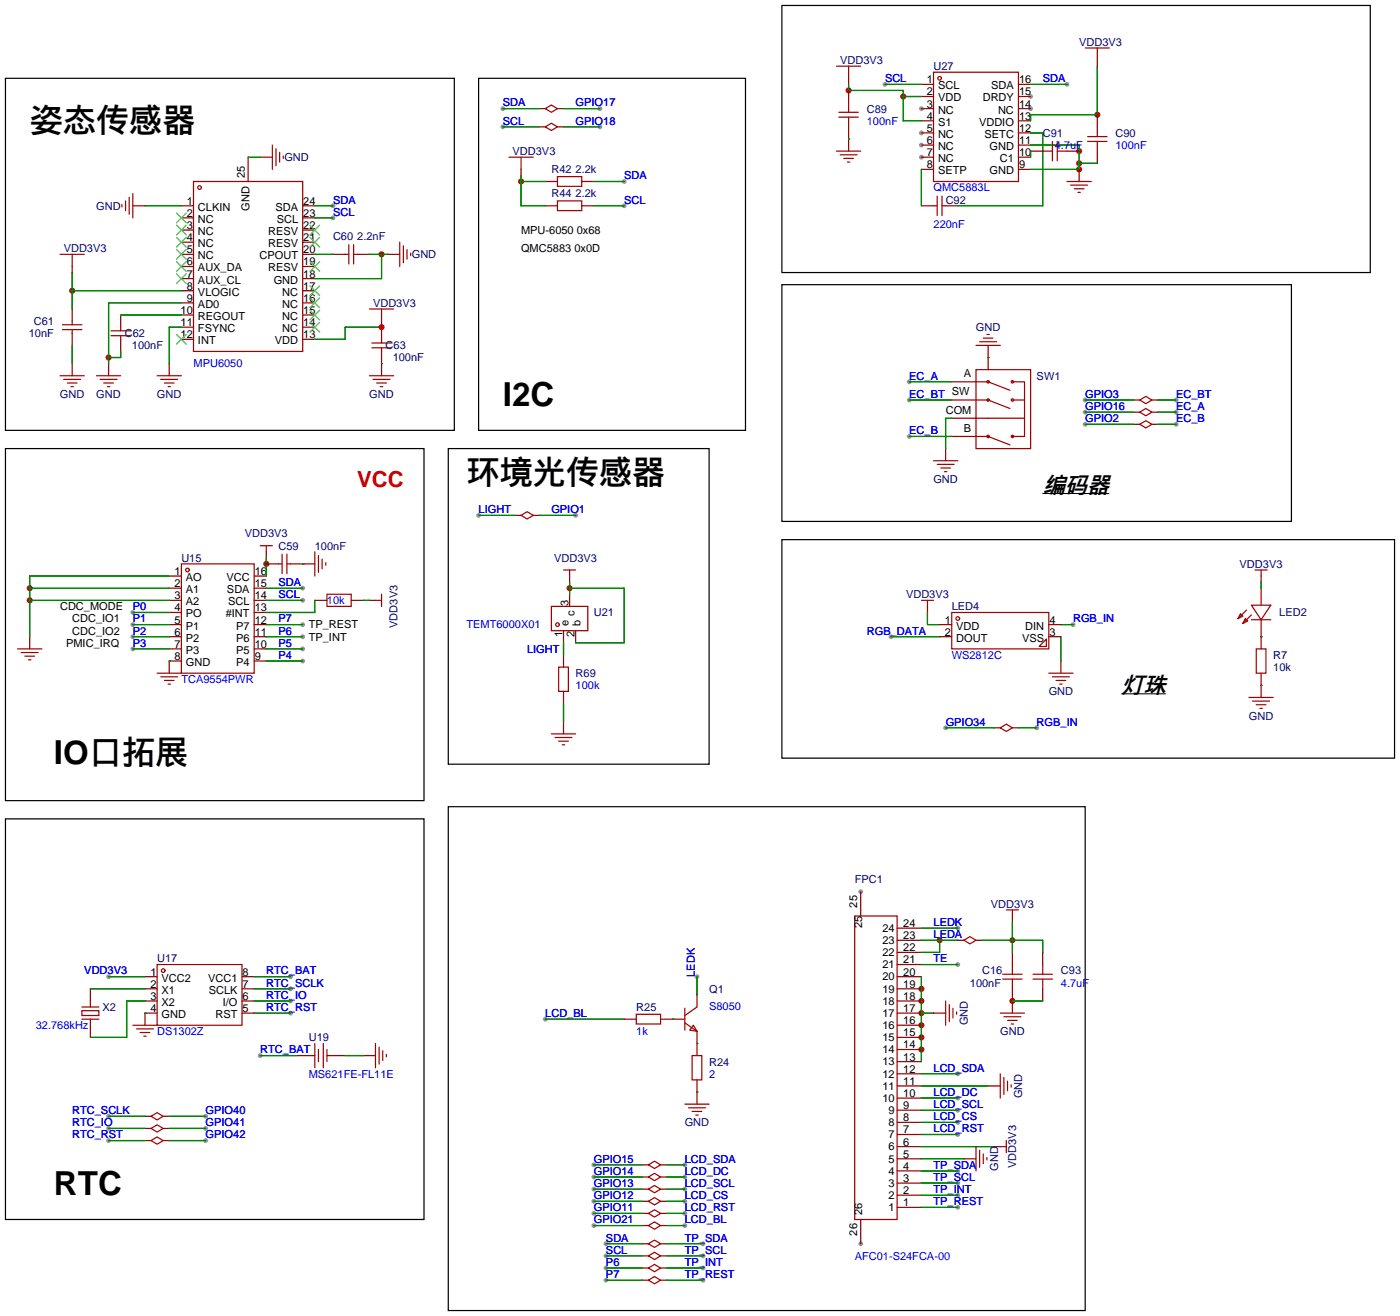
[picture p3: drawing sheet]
<svg xmlns="http://www.w3.org/2000/svg" width="293mm" height="275mm" viewBox="0 0 293 275" stroke-linecap="round" stroke-linejoin="round" font-family="sans-serif">
<g fill="#999">
<circle cx="180.2" cy="186.6" r=".51"/>
<circle cx="180.2" cy="260.2" r=".51"/>
<circle cx="192.9" cy="22.7" r=".51"/>
<circle cx="192.9" cy="27.8" r=".51"/>
<circle cx="192.9" cy="30.4" r=".51"/>
<circle cx="192.9" cy="32.9" r=".51"/>
<circle cx="215.8" cy="22.7" r=".51"/>
<circle cx="215.8" cy="20.2" r=".51"/>
<circle cx="69.7" cy="43.1" r=".51"/>
<circle cx="69.7" cy="45.6" r=".51"/>
<circle cx="130.7" cy="38" r=".51"/>
<circle cx="130.7" cy="43.1" r=".51"/>
<circle cx="125.6" cy="22.7" r=".51"/>
<circle cx="125.6" cy="26.5" r=".51"/>
<circle cx="105.3" cy="22.7" r=".51"/>
<circle cx="105.3" cy="26.5" r=".51"/>
<circle cx="27.8" cy="128.1" r=".51"/>
<circle cx="63.4" cy="125.6" r=".51"/>
<circle cx="63.4" cy="123.1" r=".51"/>
<circle cx="27.8" cy="130.7" r=".51"/>
<circle cx="27.8" cy="133.2" r=".51"/>
<circle cx="27.8" cy="135.8" r=".51"/>
<circle cx="63.4" cy="138.3" r=".51"/>
<circle cx="63.4" cy="135.8" r=".51"/>
<circle cx="63.4" cy="133.2" r=".51"/>
<circle cx="63.4" cy="130.7" r=".51"/>
<circle cx="60.8" cy="206.9" r=".51"/>
<circle cx="60.8" cy="209.4" r=".51"/>
<circle cx="60.8" cy="212" r=".51"/>
<circle cx="60.8" cy="204.3" r=".51"/>
<circle cx="22.7" cy="204.3" r=".51"/>
<circle cx="22.7" cy="233.6" r=".51"/>
<circle cx="22.7" cy="236.1" r=".51"/>
<circle cx="22.7" cy="238.6" r=".51"/>
<circle cx="43.1" cy="233.6" r=".51"/>
<circle cx="43.1" cy="236.1" r=".51"/>
<circle cx="43.1" cy="238.6" r=".51"/>
<circle cx="54.5" cy="220.9" r=".51"/>
<circle cx="100.2" cy="107.8" r=".51"/>
<circle cx="186.6" cy="133.2" r=".51"/>
<circle cx="224.7" cy="130.7" r=".51"/>
<circle cx="190.4" cy="83.7" r=".51"/>
<circle cx="190.4" cy="91.3" r=".51"/>
<circle cx="190.4" cy="79.9" r=".51"/>
<circle cx="246.3" cy="83.7" r=".51"/>
<circle cx="246.3" cy="88.8" r=".51"/>
<circle cx="246.3" cy="86.2" r=".51"/>
<circle cx="227.2" cy="83.7" r=".51"/>
<circle cx="227.2" cy="88.8" r=".51"/>
<circle cx="227.2" cy="86.2" r=".51"/>
<circle cx="217" cy="152.3" r=".51"/>
<circle cx="198" cy="152.3" r=".51"/>
<circle cx="120.5" cy="107.8" r=".51"/>
<circle cx="145.9" cy="204.3" r=".51"/>
<circle cx="114.2" cy="213.2" r=".51"/>
<circle cx="124.3" cy="253.9" r=".51"/>
<circle cx="124.3" cy="243.7" r=".51"/>
<circle cx="124.3" cy="248.8" r=".51"/>
<circle cx="124.3" cy="251.3" r=".51"/>
<circle cx="124.3" cy="246.3" r=".51"/>
<circle cx="124.3" cy="256.4" r=".51"/>
<circle cx="143.4" cy="253.9" r=".51"/>
<circle cx="143.4" cy="243.7" r=".51"/>
<circle cx="143.4" cy="248.8" r=".51"/>
<circle cx="143.4" cy="251.3" r=".51"/>
<circle cx="143.4" cy="246.3" r=".51"/>
<circle cx="143.4" cy="256.4" r=".51"/>
<circle cx="200.5" cy="194.2" r=".51"/>
<circle cx="200.5" cy="201.8" r=".51"/>
<circle cx="200.5" cy="224.7" r=".51"/>
<circle cx="200.5" cy="229.7" r=".51"/>
<circle cx="200.5" cy="232.3" r=".51"/>
<circle cx="200.5" cy="234.8" r=".51"/>
<circle cx="200.5" cy="237.4" r=".51"/>
<circle cx="200.5" cy="245" r=".51"/>
<circle cx="200.5" cy="247.5" r=".51"/>
<circle cx="200.5" cy="250.1" r=".51"/>
<circle cx="200.5" cy="252.6" r=".51"/>
<circle cx="147.2" cy="260.2" r=".51"/>
<circle cx="147.2" cy="262.8" r=".51"/>
<circle cx="147.2" cy="265.3" r=".51"/>
<circle cx="147.2" cy="267.8" r=".51"/>
<circle cx="126.9" cy="260.2" r=".51"/>
<circle cx="126.9" cy="262.8" r=".51"/>
<circle cx="126.9" cy="265.3" r=".51"/>
<circle cx="126.9" cy="267.8" r=".51"/>
<circle cx="223.4" cy="17.7" r=".51"/>
<circle cx="185.3" cy="17.7" r=".51"/>
</g>
<g fill="none" stroke="#a10000" stroke-width=".25">
<path d="M40.5 38h22.9v35.5h-22.9zM25.5 42.8v.5M26.3 42v2.1M27.1 41.3v3.5M27.8 40.5v5.1M72.3 53.2h.7M73 51.2v4M74 51.2v4M74 53.2h.8M83.7 50.7v5.1M84.5 51.4v3.6M85.2 52.2v2"/>
<path d="M86 53v.5M12.6 78.6h5.1M13.1 69h4M13.1 67.9h4M13.3 79.4h3.6M15.1 67.2v.7M15.1 69v.7M20.2 78.6h5.1M21 79.4h3.5M23.2 70.2h4.1M23.2 69.2h4.1M25.3 68.5v.7"/>
<path d="M25.3 70.2v.8M32.9 78.6h5.1M33.7 79.4h3.5M77.3 78.6h5.1M77.9 72.8h4M77.9 71.8h4M78.1 79.4h3.6M79.9 71v.8M79.9 72.8v.7M14.1 80.1h2M14.9 80.9h.5M21.7 80.1h2"/>
<path d="M22.5 80.9h.5M34.4 80.1h2M35.2 80.9h.5M78.9 80.1h2M79.6 80.9h.5"/>
<circle cx="41.8" cy="39.2" r=".38"/>
</g>
<g fill="none" stroke="#870000" stroke-width=".25">
<path d="M51.9 32.9v5.1M27.8 43.1h2.6M38 43.1h2.5M38 45.6h2.5M38 48.1h2.5M38 50.7h2.5M38 53.2h2.5M38 55.8h2.5M38 58.3h2.5M63.4 43.1h2.5M63.4 45.6h2.5M63.4 48.1h2.5"/>
<path d="M63.4 50.7h2.5M63.4 53.2h2.5M63.4 55.8h2.5M63.4 58.3h2.5M69.7 53.2h2.6M74.8 53.2h2.5M81.2 53.2h2.5M15.1 64.6v2.6M15.1 69.7v2.6M15.1 76.1v2.5M22.7 76.1v2.5M25.3 65.9v2.6"/>
<path d="M25.3 71v2.5M35.4 76.1v2.5M38 60.8h2.5M38 63.4h2.5M38 65.9h2.5M38 68.5h2.5M38 71h2.5M63.4 60.8h2.5M63.4 63.4h2.5M63.4 65.9h2.5M63.4 68.5h2.5M63.4 71h2.5"/>
<path d="M79.9 68.5v2.5M79.9 73.5v5.1"/>
</g>
<g fill="none" stroke="#3c3" stroke-width=".25">
<path d="M37 44.6l2 2M37 47.1l2 2M37 49.7l2 2M37 52.2l2 2M37 54.7l2 2.1M37 57.3l2 2M39 44.6l-2 2M39 47.1l-2 2M39 49.7l-2 2M39 52.2l-2 2M39 54.7l-2 2.1M39 57.3l-2 2"/>
<path d="M64.9 59.8l2 2M64.9 54.7l2 2.1M64.9 49.7l2 2M64.9 47.1l2 2M66.9 59.8l-2 2M66.9 54.7l-2 2.1M66.9 49.7l-2 2M66.9 47.1l-2 2M37 70l2 2M39 70l-2 2M64.9 67.4l2 2.1M64.9 64.9l2 2"/>
<path d="M64.9 62.4l2 2M66.9 67.4l-2 2.1M66.9 64.9l-2 2M66.9 62.4l-2 2"/>
</g>
<path d="M79.9 76.1h.1M79.9 68.5h-7.6v2.5h-6.4" fill="none" stroke="#008700" stroke-width=".25"/>
<g fill="#c00">
<circle cx="79.9" cy="68.5" r=".63"/>
<circle cx="79.9" cy="53.2" r=".63"/>
<circle cx="22.7" cy="74.8" r=".63"/>
<circle cx="15.1" cy="60.8" r=".63"/>
<circle cx="109.1" cy="38" r=".63"/>
<circle cx="55.8" cy="118" r=".63"/>
<circle cx="119.3" cy="123.1" r=".63"/>
<circle cx="6.2" cy="123.1" r=".63"/>
<circle cx="6.2" cy="125.6" r=".63"/>
<circle cx="196.7" cy="196.7" r=".63"/>
<circle cx="212" cy="196.7" r=".63"/>
<circle cx="192.9" cy="206.9" r=".63"/>
<circle cx="192.9" cy="209.4" r=".63"/>
<circle cx="192.9" cy="212" r=".63"/>
<circle cx="192.9" cy="214.5" r=".63"/>
<circle cx="192.9" cy="217" r=".63"/>
<circle cx="192.9" cy="219.6" r=".63"/>
<circle cx="177.7" cy="18.9" r=".63"/>
<circle cx="189.1" cy="20.2" r=".63"/>
<circle cx="229.7" cy="24" r=".63"/>
<circle cx="225.9" cy="34.2" r=".63"/>
<circle cx="225.9" cy="35.4" r=".63"/>
<circle cx="225.9" cy="31.6" r=".63"/>
<circle cx="212" cy="209.4" r=".63"/>
</g>
<g fill="none" stroke="#008700" stroke-width=".25">
<path d="M177.7 17.7v1.2h11.4v6.4h3.8M185.3 17.7h7.6M215.8 17.7h7.6M229.7 13.8v10.2h-13.9v1.3M51.9 32.9h2.6M105.3 22.7h7.6M105.3 26.5h7.6M109.1 36.7v6.4h5.1M109.1 38h5.1M118 22.7h7.6M118 26.5h7.6M124.3 38h6.4"/>
<path d="M177.7 29.1h.1M189.1 20.2h3.8M192.9 35.4v7.7M215.8 27.8h2.5v15.3h-17.8M215.8 31.6v1.3M215.8 30.4h10.1v5h-10.1M225.9 34.2h3.8M15.1 57v7.6M30.4 43.1h7.6M65.9 53.2h3.8M65.9 43.1h3.8M65.9 45.6h3.8"/>
<path d="M77.3 53.2h3.9M79.9 53.2v5.1h-14M124.3 43.1h6.4M15.1 72.3v3.8M15.1 60.8h22.9M25.3 65.9h12.7M25.3 73.5v1.3h-2.6M38 68.5h-2.6v7.6M38 63.4h-15.3v12.7M79.9 76.1h.1M190.4 79.9h8.9M206.9 74.8h.1"/>
<path d="M190.4 83.7h8.9M190.4 91.3h8.9M199.3 87.5h-1.3v6.4M227.2 83.7h10.2M227.2 88.8h10.2M227.2 86.2h10.2M242.4 83.7h3.9M242.4 88.8h3.9M242.4 86.2h3.9M55.8 116.7v3.8M63.4 118h.1M100.2 107.8h7.6"/>
<path d="M112.9 107.8h7.6M6.2 125.6h29.2M6.2 123.1h29.2M27.8 128.1h7.6M27.8 130.7h7.6M27.8 133.2h7.6M27.8 135.8h7.6M35.4 138.3h.1M35.4 120.5h-29.2v12.7M55.8 125.6h7.6M55.8 123.1h7.6M55.8 130.7h7.6"/>
<path d="M55.8 133.2h7.6M55.8 135.8h7.6M55.8 138.3h7.6M65.9 125.6v2.5h-10.1M76.1 125.6h1.2M118 134.5v2.5M119.3 123.1h11.4v11.4h-10.2M119.3 121.8v2.5M186.6 133.2h10.1M194.2 128.1v2.6h2.5M222.1 130.7h2.6M222.1 133.2v5.1"/>
<path d="M264 133.2h.1M264 121.8v1.3M118 147.2v3.8M198 152.3h10.2M213.2 152.3h3.8M264 143.4h.1M192.9 194.2h7.6M192.9 196.7h7.6M196.7 196.7v2.6h-3.8M205.6 196.7h12.7v2.6M212 192.9v6.4M18.9 206.9h11.5"/>
<path d="M22.7 204.3h7.7M30.4 212h.1M30.4 209.4h-3.9v7.6h-7.6M53.2 206.9h7.6M53.2 209.4h7.6M53.2 212h7.6M53.2 204.3h7.6M114.2 213.2h16.5M140.8 213.2h.1M145.9 218.3h.1M145.9 204.3v3.9M192.9 212h2.6"/>
<path d="M192.9 201.8h7.6M192.9 204.3v17.8M212 209.4h6.3M22.7 233.6h7.7M22.7 236.1h7.7M22.7 238.6h7.7M35.4 233.6h7.7M35.4 236.1h7.7M35.4 238.6h7.7M54.5 220.9h7.6M72.3 220.9h3.8M145.9 228.5h.1"/>
<path d="M192.9 224.7h7.6M192.9 227.2h14M192.9 229.7h7.6M192.9 232.3h7.6M192.9 234.8h7.6M192.9 237.4h7.6M192.9 239.9h15.3M124.3 253.9h10.2M124.3 243.7h10.2M124.3 248.8h10.2M124.3 251.3h10.2M124.3 246.3h10.2"/>
<path d="M124.3 256.4h10.2M139.6 253.9h3.8M139.6 243.7h3.8M139.6 248.8h3.8M139.6 251.3h3.8M139.6 246.3h3.8M139.6 256.4h3.8M192.9 242.4h8.9M192.9 245h7.6M192.9 247.5h7.6M192.9 250.1h7.6M192.9 252.6h7.6"/>
<path d="M126.9 260.2h7.6M126.9 262.8h7.6M126.9 265.3h7.6M126.9 267.8h7.6M139.6 260.2h7.6M139.6 262.8h7.6M139.6 265.3h7.6M139.6 267.8h7.6"/>
</g>
<g fill="none" stroke="#870000" stroke-width=".25">
<path d="M177.7 16.4v1.3M177.7 18.9v2.6M192.9 17.7h2.6M213.2 17.7h2.6M229.7 12.6v1.2M54.5 32.9h2.5M109.1 35.4v1.3M112.9 22.7h1.3M112.9 26.5h1.3M114.2 38h2.5M116.7 22.7h1.3M116.7 26.5h1.3"/>
<path d="M121.8 38h2.5M177.7 26.5v5.1M192.9 32.9h2.6M192.9 22.7h2.6M192.9 20.2h2.6M192.9 25.3h2.6M192.9 27.8h2.6M192.9 30.4h2.6M192.9 35.4h2.6M213.2 32.9h2.6M213.2 22.7h2.6M213.2 20.2h2.6"/>
<path d="M213.2 25.3h2.6M213.2 27.8h2.6M213.2 30.4h2.6M213.2 35.4h2.6M215.8 31.6h2.5M223.4 31.6h2.5M225.9 35.4v2.6M229.7 24v2.5M229.7 31.6v2.6M15.1 55.8v1.2M114.2 43.1h2.5M121.8 43.1h2.5"/>
<path d="M192.9 43.1h2.6M198 43.1h2.5M79.9 67.2v1.3M199.3 79.9h7.6M206.9 72.3v5M198 93.9v2.5M199.3 91.3h7.6M199.3 83.7h7.6M199.3 87.5h7.6M237.4 83.7h1.2M237.4 88.8h1.2M237.4 86.2h1.2"/>
<path d="M241.2 83.7h1.2M241.2 88.8h1.2M241.2 86.2h1.2M55.8 115.4v1.3M55.8 118h2.5M60.8 118h5.1M107.8 107.8h1.3M111.6 107.8h1.3M6.2 133.2v2.6M35.4 120.5h2.6M35.4 123.1h2.6M35.4 125.6h2.6"/>
<path d="M35.4 128.1h2.6M35.4 130.7h2.6M35.4 133.2h2.6M35.4 135.8h2.6M38 138.3h-2.6v2.5M53.2 120.5h2.6M53.2 123.1h2.6M53.2 125.6h2.6M53.2 128.1h2.6M53.2 130.7h2.6M53.2 133.2h2.6M53.2 135.8h2.6"/>
<path d="M53.2 138.3h2.6M65.9 125.6h2.6M73.5 125.6h2.6M77.3 125.6h1.3M118 132v2.5M118 137v2.6M119.3 120.5v1.3M119.3 124.3v2.6M120.5 132v2.5M194.2 126.9v1.2M196.7 130.7h2.6M196.7 133.2h2.6"/>
<path d="M219.6 130.7h2.5M219.6 133.2h2.5M222.1 138.3v2.5M264 120.5v1.3M264 123.1v3.5M264 129.7v6.1M118 144.7v2.5M118 151v2.5M208.2 152.3h1.2M212 152.3h1.2M264 140.8v5.1M180.2 186.6v5"/>
<path d="M187.8 199.3h5.1M187.8 196.7h5.1M187.8 194.2h5.1M200.5 196.7h1.3M204.3 196.7h1.3M212 191.6v1.3M212 199.3v2.5M218.3 199.3v2.5M18.9 206.9v2.5M18.9 214.5v2.5M30.4 204.3h2.5M30.4 206.9h2.5"/>
<path d="M30.4 209.4h2.5M32.9 212h-2.5v2.5M50.7 204.3h2.5M50.7 206.9h2.5M50.7 209.4h2.5M50.7 212h2.5M130.7 213.2h2.5M138.3 213.2h5.1M145.9 208.2v2.5M145.9 215.8v5.1M187.8 204.3h5.1M187.8 206.9h5.1"/>
<path d="M187.8 209.4h5.1M187.8 212h5.1M187.8 219.6h5.1M187.8 217h5.1M187.8 214.5h5.1M187.8 201.8h5.1M195.5 212h2.5M212 206.9v5.1M218.3 206.9v2.5M30.4 233.6h1.2M30.4 236.1h1.2M30.4 238.6h1.2"/>
<path d="M34.2 233.6h1.2M34.2 236.1h1.2M34.2 238.6h1.2M62.1 220.9h2.5M69.7 220.9h2.6M76.1 220.9h2.5M145.9 225.9v5.1M187.8 239.9h5.1M187.8 237.4h5.1M187.8 234.8h5.1M187.8 232.3h5.1M187.8 229.7h5.1"/>
<path d="M187.8 227.2h5.1M187.8 224.7h5.1M187.8 222.1h5.1M206.9 227.2h2.5M208.2 239.9h1.2M134.5 253.9h1.3M134.5 243.7h1.3M134.5 248.8h1.3M134.5 251.3h1.3M134.5 246.3h1.3M134.5 256.4h1.3M138.3 253.9h1.3"/>
<path d="M138.3 243.7h1.3M138.3 248.8h1.3M138.3 251.3h1.3M138.3 246.3h1.3M138.3 256.4h1.3M180.2 255.1v5.1M187.8 252.6h5.1M187.8 250.1h5.1M187.8 247.5h5.1M187.8 245h5.1M187.8 242.4h5.1M201.8 242.4h2.5"/>
<path d="M134.5 260.2h1.3M134.5 262.8h1.3M134.5 265.3h1.3M134.5 267.8h1.3M138.3 260.2h1.3M138.3 262.8h1.3M138.3 265.3h1.3M138.3 267.8h1.3"/>
</g>
<g fill="none" stroke="#a10000" stroke-width=".25">
<path d="M175.1 13.8h5.1M177.7 13.8v2.6M195.5 15.1h17.7v22.9h-17.7zM227.2 10h5.1M229.7 10v2.6M57 30.4v5M57.8 31.1v3.6M58.5 31.9v2M59.3 32.6v.5M106.6 32.9h5M109.1 32.9v2.5M114.2 22.7l1.2-.7 1.3 .7-1.3 .8z"/>
<path d="M114.2 26.5l1.2-.7 1.3 .7-1.3 .8zM116.7 37h5.1v2h-5.1zM175.1 31.6h5.1M175.6 24.5h4.1M175.6 23.5h4.1M175.9 32.4h3.6M176.7 33.1h2M177.4 33.9h.5M177.7 21.5v2M177.7 24.5v2M218.3 31.6h2M220.3 29.6v4.1"/>
<path d="M221.4 31.6h2M221.4 29.6v4.1M223.4 38h5.1M224.2 38.7h3.5M224.9 39.5h2M227.7 29.6h4.1M227.7 28.6h4.1M229.7 26.5v2.1M229.7 29.6v2M12.6 53.2h5.1M15.1 53.2v2.6M116.7 42h5.1v2.1h-5.1z"/>
<path d="M195.5 43.1h.7M196.2 41v4.1M197.2 41v4.1M197.2 43.1h.8M225.7 40.3h.5M77.3 64.6h5.1M79.9 64.6v2.6M204.3 77.3h11.5v16.6h-11.5zM204.3 72.3h5.1M205.1 71.5h3.6M205.9 70.7h2M206.6 70h.5"/>
<path d="M206.9 79.9l4.6 1.8M212 79.9h2.5v11.4h-2.5M195.5 96.4h5M196.2 97.2h3.6M197 97.9h2M197.7 98.7h.5M206.9 91.3l4.6 1.8M206.9 83.7l4.6 1.8M206.9 87.5h7.6M212 83.7h2.5M238.6 88.8l1.3-.8 1.3 .8-1.3 .7zM238.6 83.7l1.3-.8 1.3 .8-1.3 .8z"/>
<path d="M238.6 86.2l1.3-.7 1.3 .7-1.3 .8zM38 118h15.2v22.8h-15.2zM54.5 114.2h2.5M55.8 114.2v1.2M58.3 118h.8M59.1 116v4M60.1 116v4M60.1 118h.7M65.9 115.4v5.1M66.7 116.2v3.6M67.4 117v2M68.2 117.7v.5"/>
<path d="M109.1 107.8l1.3-.7 1.2 .7-1.2 .8zM118 119.3h2.5M119.3 119.3v1.2M262.8 119.3h2.5M264 119.3v1.2M3.7 135.8h5.1M4.4 136.5h3.6M5.2 137.3h2M6 138h.5M68.5 124.3h5v2.6h-5zM78.6 125.6h1.3M79.9 124.3v2.6"/>
<path d="M115.4 126.9h7.7v5.1h-7.7zM117 139.6h2v5.1h-2zM192.9 125.6h2.6M194.2 125.6v1.3M199.3 128.1h20.3v7.7h-20.3zM219.1 133.7v1.6h-1.5zM259.7 128.4l.5 .5-1 .5zM260.7 129.4l.5 .5-1 .5zM261 127.6l-1.8 1.8M262 126.6h4.1l-2.1 3.1zM262 129.7h4.1M262 128.7l-1.8 1.7"/>
<path d="M263 135.8h2v5h-2zM32.9 140.8h5.1M33.7 141.6h3.5M34.4 142.4h2M35.2 143.1h.5M115.4 153.5h5.1M116.2 154.3h3.6M117 155.1h2M117.7 155.8h.5M209.4 152.3l1.3-.8 1.3 .8-1.3 .7zM219.6 140.8h5.1M220.3 141.6h3.6"/>
<path d="M221.1 142.4h2M221.9 143.1h.5M261.5 145.9h5.1M262.3 146.7h3.5M263 147.4h2M263.8 148.2h.5M178.9 191.6h8.9v63.5h-8.9zM201.8 196.7l1.3-.7 1.2 .7-1.2 .8zM210.7 190.4h2.5M212 190.4v1.2M17.1 211.5h3.6v1h-3.6zM17.1 210.7h3.6"/>
<path d="M17.1 213.2h3.6M18.9 209.4v1.3M18.9 213.2v1.3M27.8 214.5h5.1M28.6 215.3h3.5M29.3 216h2.1M30.1 216.8h.5M32.9 201.8h17.8v12.7h-17.8zM65.9 218.3v5.1M66.7 219.6v2.5M67.7 218.3v5.1M68.5 219.6v2.5"/>
<path d="M78.6 218.3v5.1M79.4 219.1v3.5M80.1 219.8v2.1M133.2 212.2h5.1v2h-5.1zM143.4 214l2.5 1.8M143.4 210.9v4.6M145.2 214.5l.7 1.3-1.5-.3zM145.9 210.7l-2.5 1.8M198 209.4v5.1M198.8 210.2v3.5M199.5 210.9v2.1M200.3 211.7v.5"/>
<path d="M209.4 212h5.1M209.9 203.8h4.1M209.9 204.9h4.1M210.2 212.7h3.5M210.9 213.5h2.1M211.7 214.2h.5M212 201.8v2M212 204.9v2M216.3 203.8h4M216.3 204.9h4M218.3 201.8v2M218.3 204.9v2"/>
<path d="M31.6 233.6l1.3-.8 1.3 .8-1.3 .7zM31.6 236.1l1.3-.8 1.3 .8-1.3 .8zM31.6 238.6l1.3-.7 1.3 .7-1.3 .8zM64.6 220.9h1.3M68.5 220.9h1.2M80.9 220.6v.5M143.4 231h5.1M144.1 231.8h3.6M144.9 220.9h2v5h-2zM144.9 232.5h2M145.7 233.3h.5M204.3 239.9v5.1"/>
<path d="M209.4 224.7v5M209.4 239.9h1.3M210.2 225.4v3.6M210.7 238.6v2.6M210.9 226.2v2M211.7 226.9v.6M135.8 253.9l1.2-.8 1.3 .8-1.3 .7zM135.8 243.7l1.2-.7 1.3 .7-1.3 .8zM135.8 248.8l1.2-.8 1.3 .8-1.3 .8zM135.8 251.3l1.2-.7 1.3 .7-1.3 .8zM135.8 246.3l1.2-.8 1.3 .8-1.3 .7zM135.8 256.4l1.2-.7 1.3 .7-1.3 .8z"/>
<path d="M205.1 240.7v3.5M205.9 241.4v2.1M206.6 242.2v.5M135.8 260.2l1.2-.7 1.3 .7-1.3 .8zM135.8 262.8l1.2-.8 1.3 .8-1.3 .7zM135.8 265.3l1.2-.8 1.3 .8-1.3 .8zM135.8 267.8l1.2-.7 1.3 .7-1.3 .8z"/>
<circle cx="196.7" cy="16.4" r=".38"/>
<circle cx="206.9" cy="79.9" r=".25"/>
<circle cx="212" cy="79.9" r=".25"/>
<circle cx="206.9" cy="83.7" r=".25"/>
<circle cx="206.9" cy="91.3" r=".25"/>
<circle cx="212" cy="83.7" r=".25"/>
<circle cx="212" cy="91.3" r=".25"/>
<circle cx="39.2" cy="119.3" r=".38"/>
<circle cx="116.7" cy="130.7" r=".38"/>
<circle cx="200.5" cy="129.4" r=".38"/>
<circle cx="34.2" cy="203.1" r=".38"/>
</g>
<path d="M1.1 16.4h94v73.6h-94zM100.2 16.4h55.9v73.6h-55.9zM163.7 1.1h123.2v55.9h-123.2zM163.7 59.6h106.7v49.5h-106.7zM1.1 93.9h87.7v73.6h-87.7zM93.9 93.9h54.6v66h-54.6zM163.7 112.9h128.3v45.7h-128.3zM1.1 171.3h87.7v83.8h-87.7zM93.9 168.8h133.3v105.4h-133.3z" fill="none" stroke="#000" stroke-width=".25"/>
<path d="M218.3 103.3h13.9M234.8 145.2h9.3" fill="none" stroke="#000" stroke-width=".21"/>
<g font-size="6.9">
<text x="6.2" y="27.7">姿态传感器</text>
<text x="105.3" y="84.8">I2C</text>
<text x="97.7" y="101.4">环境光传感器</text>
<text x="11.3" y="159.8">IO口拓展</text>
<text x="11.3" y="249.9">RTC</text>
</g>
<text font-size="4.6" fill="#f00" x="74.8" y="101.8">VCC</text>
<g font-size="4.6">
<text x="218.3" y="103.1">编码器</text>
<text x="234.8" y="145">灯珠</text>
</g>
<g font-size="2.3" fill="#000080">
<text x="225.9" y="9.6">VDD3V3</text>
<text x="175.9" y="13.4">VDD3V3</text>
<text x="195.5" y="14.7">U27</text>
<text x="181.5" y="23.5">C89</text>
<text x="218.3" y="28.6">C91</text>
<text x="233.6" y="28.6">C90</text>
<text x="59.5" y="33.7">GND</text>
<text x="107.3" y="32.4">VDD3V3</text>
<text x="115.4" y="36.2">R42</text>
<text x="115.4" y="41.3">R44</text>
<text x="120.5" y="36.2">2.2k</text>
<text x="120.5" y="41.3">2.2k</text>
<text x="20.2" y="43.9">GND</text>
<text x="198" y="42.6">C92</text>
<text x="13.3" y="52.8">VDD3V3</text>
<text x="69.7" y="50.2">C60</text>
<text x="74.8" y="50.2">2.2nF</text>
<text x="86.2" y="54">GND</text>
<text x="78.1" y="64.2">VDD3V3</text>
<text x="6" y="70.5">10nF</text>
<text x="7.1" y="68">C61</text>
<text x="26.1" y="70.5">C62</text>
<text x="204.3" y="69.3">GND</text>
<text x="27.6" y="73.1">100nF</text>
<text x="80.7" y="73.1">C63</text>
<text x="82.2" y="75.6">100nF</text>
<text x="12.5" y="83.2">GND</text>
<text x="20.2" y="83.2">GND</text>
<text x="32.9" y="83.2">GND</text>
<text x="77.3" y="83.2">GND</text>
<text x="217" y="79.4">SW1</text>
<text x="195.4" y="101">GND</text>
<text x="51.3" y="112.4">VDD3V3</text>
<text x="38" y="117.5">U15</text>
<text x="58.3" y="115">C59</text>
<text x="65.9" y="115">100nF</text>
<text x="116" y="117.5">VDD3V3</text>
<text x="259.5" y="118.8">VDD3V3</text>
<text x="189.7" y="125.1">VDD3V3</text>
<text x="83.2" y="131.4" transform="rotate(-90 83.2 131.4)">VDD3V3</text>
<text x="124.3" y="129">U21</text>
<text x="199.3" y="127.7">LED4</text>
<text x="267.8" y="128.9">LED2</text>
<text x="266.6" y="137.8">R7</text>
<text x="120.5" y="141.7">R69</text>
<text x="266.6" y="140.4">10k</text>
<text x="219.6" y="145.5">GND</text>
<text x="261.5" y="150.5">GND</text>
<text x="178.9" y="184.8">FPC1</text>
<text x="207.5" y="189.9">VDD3V3</text>
<text x="32.9" y="201.3">U17</text>
<text x="205.6" y="203.9">C16</text>
<text x="222.1" y="203.9">C93</text>
<text x="148.5" y="207.7">Q1</text>
<text x="203.1" y="206.4">100nF</text>
<text x="21.5" y="211.5">X2</text>
<text x="133.2" y="211.5">R25</text>
<text x="202.6" y="214.5" transform="rotate(-90 202.6 214.5)">GND</text>
<text x="64.6" y="217.9">U19</text>
<text x="209.4" y="216.6">GND</text>
<text x="148.5" y="222.9">R24</text>
<text x="214" y="229.8" transform="rotate(-90 214 229.8)">GND</text>
<text x="143.4" y="235.6">GND</text>
<text x="209" y="245" transform="rotate(-90 209 245)">GND</text>
<text x="212.8" y="244.4" transform="rotate(-90 212.8 244.4)">VDD3V3</text>
</g>
<g font-size="2.3" fill="#00f">
<text x="185.3" y="17.2">SCL</text>
<text x="218.3" y="17.2">SDA</text>
<text x="105.3" y="22.3">SDA</text>
<text x="120.5" y="22.3">GPIO17</text>
<text x="105.3" y="26.1">SCL</text>
<text x="120.5" y="26.1">GPIO18</text>
<text x="181.5" y="26.1">100nF</text>
<text x="220.9" y="31.2">4.7uF</text>
<text x="233.6" y="31.2">100nF</text>
<text x="130.7" y="37.5">SDA</text>
<text x="195.5" y="40.1">QMC5883L</text>
<text x="69.7" y="42.6">SDA</text>
<text x="69.7" y="45.1">SCL</text>
<text x="130.7" y="42.6">SCL</text>
<text x="195.5" y="47.7">220nF</text>
<text x="40.5" y="76.9">MPU6050</text>
<text x="190.4" y="83.2">EC_BT SW</text>
<text x="190.4" y="79.4">EC_A</text>
<text x="227.2" y="83.2">GPIO3</text>
<text x="246.3" y="83.2">EC_BT</text>
<text x="227.2" y="88.3">GPIO2</text>
<text x="227.2" y="85.8">GPIO16</text>
<text x="246.3" y="88.3">EC_B</text>
<text x="246.3" y="85.8">EC_A</text>
<text x="190.4" y="90.9">EC_B</text>
<text x="100.2" y="107.4">LIGHT</text>
<text x="115.4" y="107.4">GPIO1</text>
<text x="58.3" y="125.1">SCL</text>
<text x="58.3" y="122.6">SDA</text>
<text x="27.8" y="127.7">P0</text>
<text x="27.8" y="130.2">P1</text>
<text x="58.3" y="130.2">P7</text>
<text x="68.5" y="126.4">10k</text>
<text x="97.7" y="131.5">TEMT6000X01</text>
<text x="224.7" y="130.2">RGB_IN</text>
<text x="27.8" y="132.8">P2</text>
<text x="27.8" y="135.3">P3</text>
<text x="58.3" y="137.8">P4</text>
<text x="58.3" y="135.3">P5</text>
<text x="58.3" y="132.8">P6</text>
<text x="110.4" y="136.6">LIGHT</text>
<text x="181.5" y="132.8">RGB_DATA</text>
<text x="199.3" y="137.8">WS2812C</text>
<text x="38" y="142.9">TCA9554PWR</text>
<text x="120.5" y="144.2">100k</text>
<text x="198" y="151.8">GPIO34</text>
<text x="217" y="151.8">RGB_IN</text>
<text x="195.5" y="193.7">LEDK</text>
<text x="195.5" y="196.3">LEDA</text>
<text x="17.7" y="203.9">VDD3V3</text>
<text x="55.8" y="203.9">RTC_BAT</text>
<text x="195.5" y="201.3">TE</text>
<text x="55.8" y="206.4">RTC_SCLK</text>
<text x="55.8" y="209">RTC_IO</text>
<text x="145.5" y="204.3" transform="rotate(-90 145.5 204.3)">LEDK</text>
<text x="222.1" y="206.4">4.7uF</text>
<text x="7.5" y="215.3">32.768kHz</text>
<text x="55.8" y="211.5">RTC_RST</text>
<text x="114.2" y="212.8">LCD_BL</text>
<text x="148.5" y="211.2">S8050</text>
<text x="32.9" y="216.6">DS1302Z</text>
<text x="54.5" y="220.4">RTC_BAT</text>
<text x="133.2" y="216.6">1k</text>
<text x="64.6" y="225.5">MS621FE-FL11E</text>
<text x="148.5" y="225.5">2</text>
<text x="195.5" y="224.2">LCD_SDA</text>
<text x="15.1" y="233.1">RTC_SCLK</text>
<text x="43.1" y="233.1">GPIO40</text>
<text x="195.5" y="229.3">LCD_DC</text>
<text x="195.5" y="231.8">LCD_SCL</text>
<text x="15.1" y="235.6">RTC_IO</text>
<text x="15.1" y="238.2">RTC_RST</text>
<text x="43.1" y="235.6">GPIO41</text>
<text x="43.1" y="238.2">GPIO42</text>
<text x="195.5" y="234.4">LCD_CS</text>
<text x="195.5" y="236.9">LCD_RST</text>
<text x="124.3" y="243.3">GPIO15</text>
<text x="124.3" y="245.8">GPIO14</text>
<text x="143.4" y="243.3">LCD_SDA</text>
<text x="143.4" y="245.8">LCD_DC</text>
<text x="195.5" y="244.5">TP_SDA</text>
<text x="124.3" y="248.3">GPIO13</text>
<text x="124.3" y="250.9">GPIO12</text>
<text x="143.4" y="248.3">LCD_SCL</text>
<text x="143.4" y="250.9">LCD_CS</text>
<text x="195.5" y="247.1">TP_SCL</text>
<text x="195.5" y="249.6">TP_INT</text>
<text x="124.3" y="253.4">GPIO11</text>
<text x="124.3" y="256">GPIO21</text>
<text x="143.4" y="253.4">LCD_RST</text>
<text x="143.4" y="256">LCD_BL</text>
<text x="195.5" y="252.1">TP_REST</text>
<text x="126.9" y="259.8">SDA</text>
<text x="126.9" y="262.3">SCL</text>
<text x="143.4" y="259.8">TP_SDA</text>
<text x="143.4" y="262.3">TP_SCL</text>
<text x="178.9" y="263.6">AFC01-S24FCA-00</text>
<text x="126.9" y="264.8">P6</text>
<text x="126.9" y="267.4">P7</text>
<text x="143.4" y="264.8">TP_INT</text>
<text x="143.4" y="267.4">TP_REST</text>
</g>
<g font-size="2.3">
<text x="194" y="17.4">1</text>
<text x="213.4" y="17.4">16</text>
<text x="194" y="20">2</text>
<text x="194" y="22.5">3</text>
<text x="196.4" y="18.7">SCL</text>
<text x="196.4" y="21.2">VDD</text>
<text x="196.4" y="23.8">NC</text>
<text x="205.8" y="21.2">DRDY</text>
<text x="207.5" y="18.7">SDA</text>
<text x="209" y="23.8">NC</text>
<text x="213.4" y="22.5">14</text>
<text x="213.4" y="20">15</text>
<text x="194" y="25">4</text>
<text x="194" y="27.6">5</text>
<text x="196.4" y="26.3">S1</text>
<text x="196.4" y="28.9">NC</text>
<text x="205" y="26.3">VDDIO</text>
<text x="206.1" y="28.9">SETC</text>
<text x="213.4" y="27.6">12</text>
<text x="213.4" y="25">13</text>
<text x="194" y="30.1">6</text>
<text x="194" y="32.7">7</text>
<text x="194" y="35.2">8</text>
<text x="196.4" y="31.4">NC</text>
<text x="196.4" y="33.9">NC</text>
<text x="207.2" y="31.4">GND</text>
<text x="209.3" y="33.9">C1</text>
<text x="213.4" y="35.2">9</text>
<text x="213.4" y="32.7">10</text>
<text x="213.4" y="30.1">11</text>
<text x="51.2" y="37.2" transform="rotate(-90 51.2 37.2)">25</text>
<text x="196.4" y="36.5">SETP</text>
<text x="207.2" y="36.5">GND</text>
<text x="39.1" y="42.8">1</text>
<text x="39.1" y="45.4">2</text>
<text x="39.1" y="47.9">3</text>
<text x="41.5" y="44.1">CLKIN</text>
<text x="41.5" y="46.6">NC</text>
<text x="52.2" y="44.1" transform="rotate(-90 52.2 44.1)">GND</text>
<text x="57.7" y="44.1">SDA</text>
<text x="57.9" y="46.6">SCL</text>
<text x="63.5" y="47.9">22</text>
<text x="63.5" y="45.4">23</text>
<text x="63.5" y="42.8">24</text>
<text x="39.1" y="50.4">4</text>
<text x="39.1" y="53">5</text>
<text x="41.5" y="49.2">NC</text>
<text x="41.5" y="51.7">NC</text>
<text x="56.1" y="51.7">RESV</text>
<text x="56.1" y="49.2">RESV</text>
<text x="63.5" y="53">20</text>
<text x="63.5" y="50.4">21</text>
<text x="109.1" y="48.9">MPU-6050 0x68</text>
<text x="109.1" y="52.8">QMC5883 0x0D</text>
<text x="39.1" y="55.5">6</text>
<text x="39.1" y="58.1">7</text>
<text x="41.5" y="54.3">NC</text>
<text x="41.5" y="56.8">AUX_DA</text>
<text x="41.5" y="59.3">AUX_CL</text>
<text x="54.4" y="54.3">CPOUT</text>
<text x="56.1" y="56.8">RESV</text>
<text x="57.3" y="59.3">GND</text>
<text x="63.5" y="58.1">18</text>
<text x="63.5" y="55.5">19</text>
<text x="37.8" y="65.7">10</text>
<text x="39.1" y="60.6">8</text>
<text x="39.1" y="63.1">9</text>
<text x="41.5" y="61.9">VLOGIC</text>
<text x="41.5" y="64.4">AD0</text>
<text x="59.1" y="64.4">NC</text>
<text x="59.1" y="61.9">NC</text>
<text x="63.5" y="65.7">15</text>
<text x="63.5" y="63.1">16</text>
<text x="63.5" y="60.6">17</text>
<text x="37.8" y="68.2">11</text>
<text x="37.8" y="70.8">12</text>
<text x="41.5" y="67">REGOUT</text>
<text x="41.5" y="69.5">FSYNC</text>
<text x="59.1" y="69.5">NC</text>
<text x="59.1" y="67">NC</text>
<text x="63.5" y="70.8">13</text>
<text x="63.5" y="68.2">14</text>
<text x="41.5" y="72">INT</text>
<text x="57.6" y="72">VDD</text>
<text x="201.8" y="78.9">A</text>
<text x="198" y="86.5">COM</text>
<text x="201.8" y="90.3">B</text>
<text x="36.6" y="120.3">1</text>
<text x="36.6" y="122.8">2</text>
<text x="36.6" y="125.4">3</text>
<text x="38.9" y="121.6">AO</text>
<text x="38.9" y="124.1">A1</text>
<text x="47.4" y="121.6">VCC</text>
<text x="47.5" y="124.1">SDA</text>
<text x="53.3" y="125.4">14</text>
<text x="53.3" y="122.8">15</text>
<text x="53.3" y="120.3">16</text>
<text x="12.6" y="127.7">CDC_MODE</text>
<text x="15.1" y="130.2">CDC_IO1</text>
<text x="36.6" y="127.9">4</text>
<text x="36.6" y="130.5">5</text>
<text x="38.9" y="126.6">A2</text>
<text x="38.9" y="129.2">PO</text>
<text x="38.9" y="131.7">P1</text>
<text x="47.3" y="129.2">#INT</text>
<text x="47.8" y="126.6">SCL</text>
<text x="49.4" y="131.7">P7</text>
<text x="53.3" y="130.5">12</text>
<text x="53.3" y="127.9">13</text>
<text x="64.6" y="131.5">TP_REST</text>
<text x="119" y="131" transform="rotate(-90 119 131)">e</text>
<text x="119" y="126.7" transform="rotate(-90 119 126.7)">3</text>
<text x="120.3" y="129" transform="rotate(-90 120.3 129)">c</text>
<text x="121.6" y="131" transform="rotate(-90 121.6 131)">b</text>
<text x="197.9" y="130.5">1</text>
<text x="200.2" y="131.7">VDD</text>
<text x="214.7" y="131.7">DIN</text>
<text x="219.7" y="130.5">4</text>
<text x="13.8" y="135.3">PMIC_IRQ</text>
<text x="15.1" y="132.8">CDC_IO2</text>
<text x="36.6" y="133">6</text>
<text x="36.6" y="135.5">7</text>
<text x="38.9" y="134.3">P2</text>
<text x="38.9" y="136.8">P3</text>
<text x="49.4" y="136.8">P5</text>
<text x="49.4" y="134.3">P6</text>
<text x="53.3" y="135.5">10</text>
<text x="53.3" y="133">11</text>
<text x="64.6" y="134">TP_INT</text>
<text x="117.8" y="133.4" transform="rotate(-90 117.8 133.4)">1</text>
<text x="120.3" y="133.4" transform="rotate(-90 120.3 133.4)">2</text>
<text x="197.9" y="133">2</text>
<text x="200.2" y="134.3">DOUT</text>
<text x="214" y="134.3">VSS</text>
<text x="219.7" y="133">3</text>
<text x="36.6" y="138.1">8</text>
<text x="38.9" y="139.3">GND</text>
<text x="49.4" y="139.3">P4</text>
<text x="53.3" y="138.1">9</text>
<text x="179.5" y="189.9" transform="rotate(-90 179.5 189.9)">25</text>
<text x="180.5" y="194.2" transform="rotate(-90 180.5 194.2)">25</text>
<text x="184.8" y="197.5">23</text>
<text x="184.8" y="195">24</text>
<text x="189.1" y="196.5">23</text>
<text x="189.1" y="194">24</text>
<text x="184.8" y="202.6">21</text>
<text x="184.8" y="200">22</text>
<text x="189.1" y="201.6">21</text>
<text x="189.1" y="199">22</text>
<text x="31.5" y="204.1">1</text>
<text x="31.5" y="206.7">2</text>
<text x="31.5" y="209.2">3</text>
<text x="33.8" y="205.4">VCC2</text>
<text x="33.8" y="207.9">X1</text>
<text x="43.6" y="205.4">VCC1</text>
<text x="43.7" y="207.9">SCLK</text>
<text x="50.8" y="209.2">6</text>
<text x="50.8" y="206.7">7</text>
<text x="50.8" y="204.1">8</text>
<text x="184.8" y="207.7">19</text>
<text x="184.8" y="205.1">20</text>
<text x="189.1" y="209.2">18</text>
<text x="189.1" y="206.7">19</text>
<text x="189.1" y="204.1">20</text>
<text x="31.5" y="211.7">4</text>
<text x="33.8" y="210.5">X2</text>
<text x="33.8" y="213">GND</text>
<text x="45.1" y="213">RST</text>
<text x="46.7" y="210.5">I/O</text>
<text x="50.8" y="211.7">5</text>
<text x="184.8" y="215.3">16</text>
<text x="184.8" y="212.7">17</text>
<text x="184.8" y="210.2">18</text>
<text x="189.1" y="214.3">16</text>
<text x="189.1" y="211.7">17</text>
<text x="184.8" y="220.4">14</text>
<text x="184.8" y="217.8">15</text>
<text x="189.1" y="221.9">13</text>
<text x="189.1" y="219.4">14</text>
<text x="189.1" y="216.8">15</text>
<text x="184.8" y="228">11</text>
<text x="184.8" y="225.4">12</text>
<text x="184.8" y="222.9">13</text>
<text x="189.1" y="227">11</text>
<text x="189.1" y="224.4">12</text>
<text x="184.8" y="230.5">10</text>
<text x="186" y="233.1">9</text>
<text x="189.1" y="232.1">9</text>
<text x="189.1" y="229.5">10</text>
<text x="186" y="238.1">7</text>
<text x="186" y="235.6">8</text>
<text x="189.1" y="239.7">6</text>
<text x="189.1" y="237.1">7</text>
<text x="189.1" y="234.6">8</text>
<text x="186" y="245.8">4</text>
<text x="186" y="243.2">5</text>
<text x="186" y="240.7">6</text>
<text x="189.1" y="244.8">4</text>
<text x="189.1" y="242.2">5</text>
<text x="186" y="250.8">2</text>
<text x="186" y="248.3">3</text>
<text x="189.1" y="249.8">2</text>
<text x="189.1" y="247.3">3</text>
<text x="180.5" y="254.1" transform="rotate(-90 180.5 254.1)">26</text>
<text x="186" y="253.4">1</text>
<text x="189.1" y="252.4">1</text>
<text x="179.5" y="258.5" transform="rotate(-90 179.5 258.5)">26</text>
</g>
</svg>
